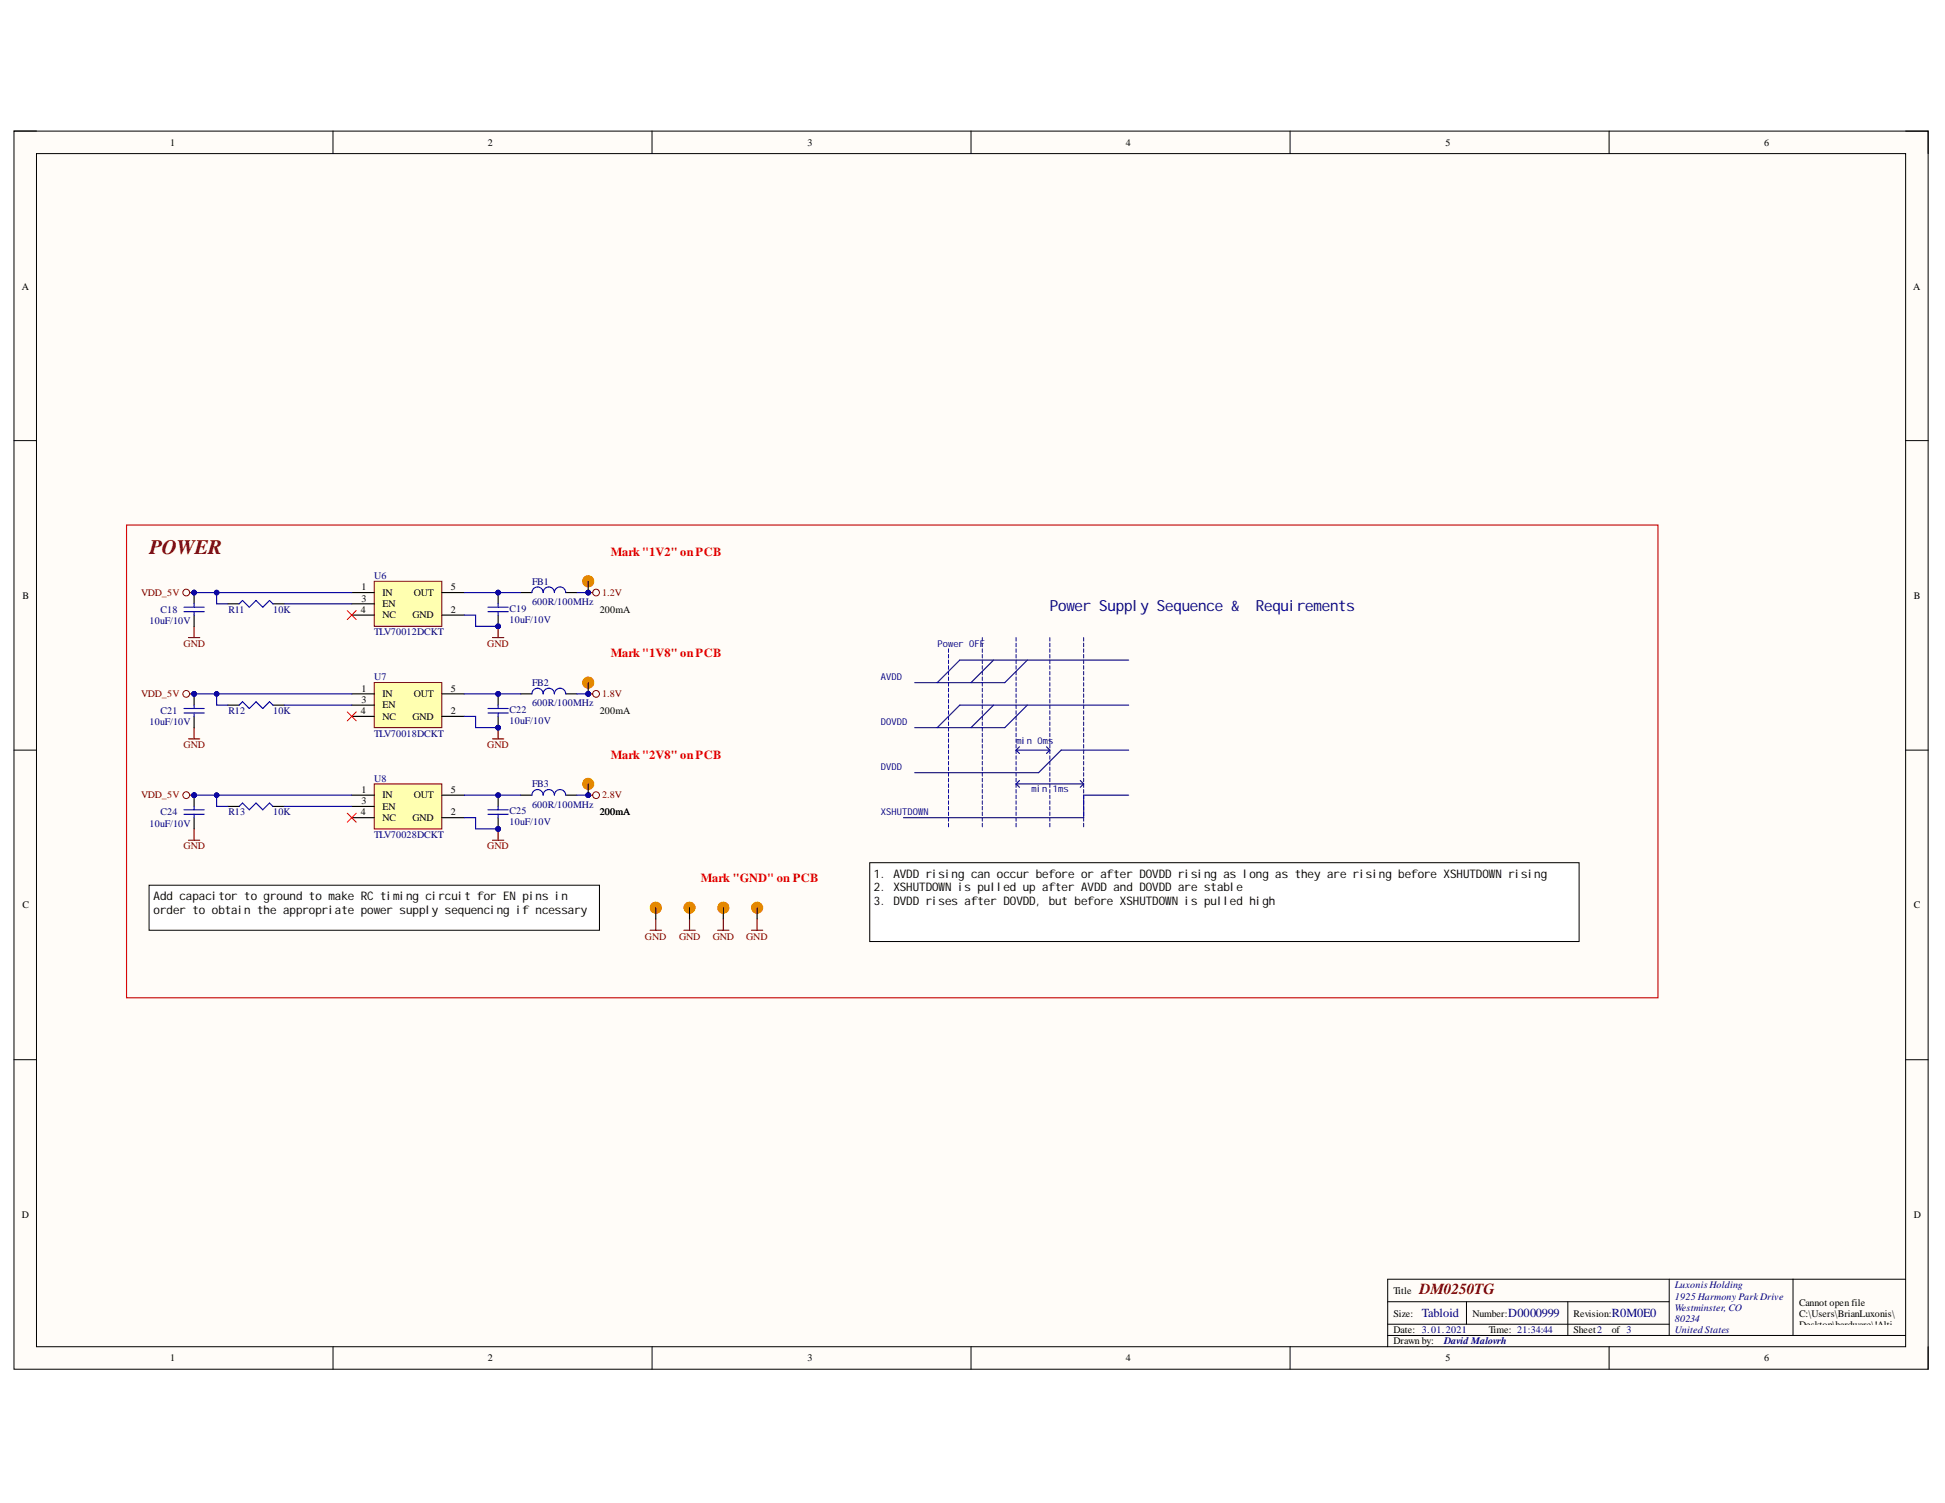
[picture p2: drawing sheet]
<svg xmlns="http://www.w3.org/2000/svg" width="279mm" height="216mm" viewBox="0 0 279 216" stroke-linecap="round" stroke-linejoin="round" font-family="sans-serif">
<path d="M2 18.8h275v177.9h-275z" fill-rule="evenodd" fill="#fffcf8"/>
<path d="M2 18.8h275v177.9h-275z" fill="none" stroke="#000" stroke-width=".14"/>
<path d="M5.2 22.1h268.5v171.4h-268.5z" fill-rule="evenodd" fill="#fffcf8"/>
<g fill="none" stroke="#000" stroke-width=".14">
<path d="M2 18.8h3.2M47.8 18.8v3.3M93.7 18.8v3.3M139.5 18.8v3.3M185.3 18.8v3.3M231.1 18.8v3.3M273.7 18.8h3.3v3.3M5.2 22.1h268.5v171.4h-268.5zM2 63.3h3.2M273.7 63.3h3.3M2 107.8h3.2M273.7 107.8h3.3"/>
<path d="M2 152.2h3.2M273.7 152.2h3.3M47.8 193.5v3.2M93.7 193.5v3.2M139.5 193.5v3.2M185.3 193.5v3.2M199.3 187h40.5M199.3 191.8h74.4M199.3 190.2h40.5M210.7 187v3.2M225.2 187v4.8M231.1 193.5v3.2"/>
<path d="M239.8 183.8v8M257.6 183.8v8M273.7 183.8h-74.4v9.7M277 193.5v3.2"/>
</g>
<path d="M27.1 106.1h1.6M27.9 104.5v1.6" fill="none" stroke="#800000" stroke-width=".16"/>
<circle cx="71.6" cy="99.7" r=".32" fill="#000080"/>
<circle cx="71.6" cy="99.7" r=".32" fill="none" stroke="#000080" stroke-width=".14"/>
<circle cx="71.6" cy="104.5" r=".32" fill="#000080"/>
<circle cx="71.6" cy="104.5" r=".32" fill="none" stroke="#000080" stroke-width=".14"/>
<path d="M71.6 99.7v1.6" fill="none" stroke="#000" stroke-width=".16"/>
<circle cx="71.6" cy="99.7" r=".32" fill="#000080"/>
<circle cx="71.6" cy="99.7" r=".32" fill="none" stroke="#000080" stroke-width=".14"/>
<path d="M71.6 102.9v1.6" fill="none" stroke="#000" stroke-width=".16"/>
<circle cx="71.6" cy="104.5" r=".32" fill="#000080"/>
<circle cx="71.6" cy="104.5" r=".32" fill="none" stroke="#000080" stroke-width=".14"/>
<path d="M70.1 102.4h2.9M70.1 101.8h2.9M71.6 101.3v.5M71.6 102.4v.5" fill="none" stroke="#00f" stroke-width=".16"/>
<path d="M70.7 106.1h1.7M71.6 104.5v1.6" fill="none" stroke="#800000" stroke-width=".16"/>
<circle cx="71.6" cy="104.5" r=".32" fill="#000080"/>
<circle cx="71.6" cy="104.5" r=".32" fill="none" stroke="#000080" stroke-width=".14"/>
<circle cx="27.9" cy="99.7" r=".32" fill="#000080"/>
<circle cx="27.9" cy="99.7" r=".32" fill="none" stroke="#000080" stroke-width=".14"/>
<path d="M27.9 99.7v1.6" fill="none" stroke="#000" stroke-width=".16"/>
<circle cx="27.9" cy="99.7" r=".32" fill="#000080"/>
<circle cx="27.9" cy="99.7" r=".32" fill="none" stroke="#000080" stroke-width=".14"/>
<path d="M27.9 102.9v1.6" fill="none" stroke="#000" stroke-width=".16"/>
<path d="M26.4 102.4h2.9M26.4 101.8h2.9M27.9 101.3v.5M27.9 102.4v.5" fill="none" stroke="#00f" stroke-width=".16"/>
<path d="M53.8 98.1h9.7v6.4h-9.7z" fill-rule="evenodd" fill="#ffffb0"/>
<g fill="none" stroke="#800000" stroke-width=".14">
<path d="M53.8 98.1h9.7v6.4h-9.7z"/>
<circle cx="85.6" cy="99.7" r=".49"/>
</g>
<path d="M50.5 99.7h3.3M63.5 99.7h3.2M50.5 102.9h3.3M50.5 101.3h3.3M63.5 102.9h3.2" fill="none" stroke="#000" stroke-width=".16"/>
<path d="M49.9 102.3l1.3 1.3M51.2 102.3l-1.3 1.3" fill="none" stroke="#f00" stroke-width=".14"/>
<path d="M84.5 99.7h.6" fill="none" stroke="#800000" stroke-width=".16"/>
<circle cx="84.5" cy="99.7" r=".32" fill="#000080"/>
<circle cx="84.5" cy="99.7" r=".32" fill="none" stroke="#000080" stroke-width=".14"/>
<circle cx="26.8" cy="99.7" r=".49" fill="none" stroke="#800000" stroke-width=".14"/>
<path d="M27.2 99.7h.7" fill="none" stroke="#800000" stroke-width=".16"/>
<circle cx="27.9" cy="99.7" r=".32" fill="#000080"/>
<circle cx="27.9" cy="99.7" r=".32" fill="none" stroke="#000080" stroke-width=".14"/>
<path d="M53.8 83.5h9.7v6.5h-9.7z" fill-rule="evenodd" fill="#ffffb0"/>
<path d="M53.8 83.5h9.7v6.5h-9.7z" fill="none" stroke="#800000" stroke-width=".14"/>
<path d="M50.5 85.1h3.3M50.5 88.4h3.3M50.5 86.7h3.3M63.5 85.1h3.2M63.5 88.4h3.2" fill="none" stroke="#000" stroke-width=".16"/>
<path d="M27.1 91.6h1.6M27.9 90v1.6" fill="none" stroke="#800000" stroke-width=".16"/>
<circle cx="71.6" cy="85.1" r=".32" fill="#000080"/>
<circle cx="71.6" cy="85.1" r=".32" fill="none" stroke="#000080" stroke-width=".14"/>
<circle cx="71.6" cy="90" r=".32" fill="#000080"/>
<circle cx="71.6" cy="90" r=".32" fill="none" stroke="#000080" stroke-width=".14"/>
<path d="M71.6 85.1v1.6" fill="none" stroke="#000" stroke-width=".16"/>
<circle cx="71.6" cy="85.1" r=".32" fill="#000080"/>
<circle cx="71.6" cy="85.1" r=".32" fill="none" stroke="#000080" stroke-width=".14"/>
<path d="M71.6 88.4v1.6" fill="none" stroke="#000" stroke-width=".16"/>
<circle cx="71.6" cy="90" r=".32" fill="#000080"/>
<circle cx="71.6" cy="90" r=".32" fill="none" stroke="#000080" stroke-width=".14"/>
<path d="M70.1 87.9h2.9M70.1 87.2h2.9M71.6 86.7v.5M71.6 87.9v.5" fill="none" stroke="#00f" stroke-width=".16"/>
<path d="M70.7 91.6h1.7M71.6 90v1.6" fill="none" stroke="#800000" stroke-width=".16"/>
<circle cx="71.6" cy="90" r=".32" fill="#000080"/>
<circle cx="71.6" cy="90" r=".32" fill="none" stroke="#000080" stroke-width=".14"/>
<circle cx="27.9" cy="85.1" r=".32" fill="#000080"/>
<circle cx="27.9" cy="85.1" r=".32" fill="none" stroke="#000080" stroke-width=".14"/>
<path d="M27.9 85.1v1.6" fill="none" stroke="#000" stroke-width=".16"/>
<circle cx="27.9" cy="85.1" r=".32" fill="#000080"/>
<circle cx="27.9" cy="85.1" r=".32" fill="none" stroke="#000080" stroke-width=".14"/>
<path d="M27.9 88.4v1.6" fill="none" stroke="#000" stroke-width=".16"/>
<path d="M26.4 87.9h2.9M26.4 87.2h2.9M27.9 86.7v.5M27.9 87.9v.5" fill="none" stroke="#00f" stroke-width=".16"/>
<path d="M49.9 87.7l1.3 1.3M51.2 87.7l-1.3 1.3" fill="none" stroke="#f00" stroke-width=".14"/>
<circle cx="26.7" cy="85.1" r=".48" fill="none" stroke="#800000" stroke-width=".14"/>
<path d="M27.2 85.1h.7" fill="none" stroke="#800000" stroke-width=".16"/>
<circle cx="27.9" cy="85.1" r=".32" fill="#000080"/>
<circle cx="27.9" cy="85.1" r=".32" fill="none" stroke="#000080" stroke-width=".14"/>
<path d="M53.8 112.6h9.7v6.5h-9.7z" fill-rule="evenodd" fill="#ffffb0"/>
<path d="M53.8 112.6h9.7v6.5h-9.7z" fill="none" stroke="#800000" stroke-width=".14"/>
<path d="M50.5 114.2h3.3M50.5 117.5h3.3M50.5 115.8h3.3M63.5 114.2h3.2M63.5 117.5h3.2" fill="none" stroke="#000" stroke-width=".16"/>
<path d="M27.9 119.1v1.6M27.1 120.7h1.6" fill="none" stroke="#800000" stroke-width=".16"/>
<circle cx="71.6" cy="114.2" r=".32" fill="#000080"/>
<circle cx="71.6" cy="114.2" r=".32" fill="none" stroke="#000080" stroke-width=".14"/>
<circle cx="71.6" cy="119.1" r=".32" fill="#000080"/>
<circle cx="71.6" cy="119.1" r=".32" fill="none" stroke="#000080" stroke-width=".14"/>
<path d="M71.6 114.2v1.6" fill="none" stroke="#000" stroke-width=".16"/>
<circle cx="71.6" cy="114.2" r=".32" fill="#000080"/>
<circle cx="71.6" cy="114.2" r=".32" fill="none" stroke="#000080" stroke-width=".14"/>
<path d="M71.6 117.5v1.6" fill="none" stroke="#000" stroke-width=".16"/>
<circle cx="71.6" cy="119.1" r=".32" fill="#000080"/>
<circle cx="71.6" cy="119.1" r=".32" fill="none" stroke="#000080" stroke-width=".14"/>
<path d="M70.1 117h2.9M70.1 116.3h2.9M71.6 115.8v.5M71.6 117v.5" fill="none" stroke="#00f" stroke-width=".16"/>
<path d="M71.6 119.1v1.6M70.7 120.7h1.7" fill="none" stroke="#800000" stroke-width=".16"/>
<circle cx="71.6" cy="119.1" r=".32" fill="#000080"/>
<circle cx="71.6" cy="119.1" r=".32" fill="none" stroke="#000080" stroke-width=".14"/>
<circle cx="27.9" cy="114.2" r=".32" fill="#000080"/>
<circle cx="27.9" cy="114.2" r=".32" fill="none" stroke="#000080" stroke-width=".14"/>
<path d="M27.9 114.2v1.6" fill="none" stroke="#000" stroke-width=".16"/>
<circle cx="27.9" cy="114.2" r=".32" fill="#000080"/>
<circle cx="27.9" cy="114.2" r=".32" fill="none" stroke="#000080" stroke-width=".14"/>
<path d="M27.9 117.5v1.6" fill="none" stroke="#000" stroke-width=".16"/>
<path d="M26.4 117h2.9M26.4 116.3h2.9M27.9 115.8v.5M27.9 117v.5" fill="none" stroke="#00f" stroke-width=".16"/>
<path d="M49.9 116.8l1.3 1.3M51.2 116.8l-1.3 1.3" fill="none" stroke="#f00" stroke-width=".14"/>
<circle cx="26.8" cy="114.2" r=".49" fill="none" stroke="#800000" stroke-width=".14"/>
<path d="M27.2 114.2h.7" fill="none" stroke="#800000" stroke-width=".16"/>
<circle cx="27.9" cy="114.2" r=".32" fill="#000080"/>
<circle cx="27.9" cy="114.2" r=".32" fill="none" stroke="#000080" stroke-width=".14"/>
<circle cx="85.6" cy="85.1" r=".48" fill="none" stroke="#800000" stroke-width=".14"/>
<path d="M84.5 85.1h.6" fill="none" stroke="#800000" stroke-width=".16"/>
<circle cx="84.5" cy="85.1" r=".32" fill="#000080"/>
<circle cx="84.5" cy="85.1" r=".32" fill="none" stroke="#000080" stroke-width=".14"/>
<circle cx="85.6" cy="114.2" r=".49" fill="none" stroke="#800000" stroke-width=".14"/>
<path d="M84.5 114.2h.6" fill="none" stroke="#800000" stroke-width=".16"/>
<circle cx="84.5" cy="114.2" r=".32" fill="#000080"/>
<circle cx="84.5" cy="114.2" r=".32" fill="none" stroke="#000080" stroke-width=".14"/>
<path d="M74.8 85.1h1.6M74.8 99.7h1.6M81.3 85.1h1.6M81.3 99.7h1.6M74.8 114.2h1.6M81.3 114.2h1.6" fill="none" stroke="#000" stroke-width=".16"/>
<path d="M76.4 85.1a.81 .81 0 0 1 .8-.8 .81 .81 0 0 1 .8 .8 .81 .81 0 0 1 .8-.8 .81 .81 0 0 1 .8 .8 .81 .81 0 0 1 .9-.8 .81 .81 0 0 1 .8 .8M76.4 99.7a.81 .81 0 0 1 .8-.8 .81 .81 0 0 1 .8 .8 .81 .81 0 0 1 .8-.8 .81 .81 0 0 1 .8 .8 .81 .81 0 0 1 .9-.8 .81 .81 0 0 1 .8 .8M76.4 114.2a.81 .81 0 0 1 .8-.8 .81 .81 0 0 1 .8 .8 .81 .81 0 0 1 .8-.8 .81 .81 0 0 1 .8 .8 .81 .81 0 0 1 .9-.8 .81 .81 0 0 1 .8 .8" fill="none" stroke="#00f" stroke-width=".16"/>
<path d="M18.2 75.4h220v67.9h-220z" fill="none" stroke="#bf0000" stroke-width=".16"/>
<path d="M142.7 94.8l-3.2 3.3M147.6 94.8l-3.3 3.3h-12.9M162.1 94.8h-24.2l-3.3 3.3M142.7 101.3l-3.2 3.2M147.6 101.3l-3.3 3.2h-12.9M152.4 107.8l-3.2 3.2h-8.1M162.1 101.3h-24.2l-3.3 3.2" fill="none" stroke="#11037f" stroke-width=".16"/>
<g fill="none" stroke="#11037f" stroke-width=".14">
<path d="M136.3 93.2v.5M136.3 94v.5M136.3 94.8v.5M136.3 95.6v.5M136.3 96.4v.5M136.3 97.2v.6M136.3 98.1v.5M136.3 98.9v.5M136.3 99.7v.5M141.1 91.6v.5M141.1 92.4v.5M141.1 93.2v.5"/>
<path d="M141.1 94v.5M141.1 94.8v.5M141.1 95.6v.5M141.1 96.4v.5M141.1 97.2v.6M141.1 98.1v.5M141.1 98.9v.5M141.1 99.7v.5M146 91.6v.5M146 92.4v.5M146 93.2v.5M146 94v.5"/>
<path d="M146 94.8v.5M146 95.6v.5M146 96.4v.5M146 97.2v.6M146 98.1v.5M146 98.9v.5M146 99.7v.5M136.3 100.5v.5M136.3 101.3v.5M136.3 102.1v.5M136.3 102.9v.5M136.3 103.7v.5"/>
<path d="M136.3 104.5v.5M136.3 105.3v.5M136.3 106.1v.5M136.3 106.9v.6M136.3 107.8v.5M136.3 108.6v.5M136.3 109.4v.5M136.3 110.2v.5M136.3 111v.5M136.3 111.8v.5M136.3 112.6v.5M136.3 113.4v.5"/>
<path d="M136.3 114.2v.5M136.3 115v.5M136.3 115.8v.5M136.3 116.6v.6M136.3 117.5v.5M136.3 118.3v.5M141.1 100.5v.5M141.1 101.3v.5M141.1 102.1v.5M141.1 102.9v.5M141.1 103.7v.5M141.1 104.5v.5"/>
<path d="M141.1 105.3v.5M141.1 106.1v.5M141.1 106.9v.6M141.1 107.8v.5M141.1 108.6v.5M141.1 109.4v.5M141.1 110.2v.5M141.1 111v.5M141.1 111.8v.5M141.1 112.6v.5M141.1 113.4v.5M141.1 114.2v.5"/>
<path d="M141.1 115v.5M141.1 115.8v.5M141.1 116.6v.6M141.1 117.5v.5M141.1 118.3v.5M146 100.5v.5M146 101.3v.5M146 102.1v.5M146 102.9v.5M146 103.7v.5M146 104.5v.5M146 105.3v.5"/>
<path d="M146 106.1v.5M146 106.9v.6M146 107.8v.5M146 108.6v.5M146 109.4v.5M146 110.2v.5M146 111v.5M146 111.8v.5M146 112.6v.5M146 113.4v.5M146 114.2v.5M146 115v.5"/>
<path d="M146 115.8v.5M146 116.6v.6M146 117.5v.5M146 118.3v.5"/>
</g>
<path d="M124.9 123.9h101.9v11.3h-101.9z" fill-rule="evenodd" fill="#fff"/>
<path d="M124.9 123.9h101.9v11.3h-101.9z" fill="none" stroke="#000" stroke-width=".14"/>
<g fill="none" stroke="#11037f" stroke-width=".16">
<path d="M131.4 111h9.7M146 107.8h4.8M146 107.8l.4 .4M146 112.6l.4 .5M146 112.6h9.7M146.4 107.3l-.4 .5M146.4 112.1l-.4 .5M150.3 107.3l.5 .5M150.8 107.8l-.5 .4M152.4 107.8h9.7M155.2 112.1l.5 .5M155.7 112.6l-.5 .5"/>
<path d="M162.1 114.2h-6.4v3.3h-25.9"/>
</g>
<g fill="none" stroke="#11037f" stroke-width=".14">
<path d="M150.8 91.6v.5M150.8 92.4v.5M150.8 93.2v.5M150.8 94v.5M150.8 94.8v.5M150.8 95.6v.5M150.8 96.4v.5M150.8 97.2v.6M150.8 98.1v.5M150.8 98.9v.5M150.8 99.7v.5M155.7 91.6v.5"/>
<path d="M155.7 92.4v.5M155.7 93.2v.5M155.7 94v.5M155.7 94.8v.5M155.7 95.6v.5M155.7 96.4v.5M155.7 97.2v.6M155.7 98.1v.5M155.7 98.9v.5M155.7 99.7v.5M150.8 100.5v.5M150.8 101.3v.5"/>
<path d="M150.8 102.1v.5M150.8 102.9v.5M150.8 103.7v.5M150.8 104.5v.5M150.8 105.3v.5M150.8 106.1v.5M150.8 106.9v.6M150.8 107.8v.5M150.8 108.6v.5M150.8 109.4v.5M150.8 110.2v.5M150.8 111v.5"/>
<path d="M150.8 111.8v.5M150.8 112.6v.5M150.8 113.4v.5M150.8 114.2v.5M150.8 115v.5M150.8 115.8v.5M150.8 116.6v.6M150.8 117.5v.5M150.8 118.3v.5M155.7 100.5v.5M155.7 101.3v.5M155.7 102.1v.5"/>
<path d="M155.7 102.9v.5M155.7 103.7v.5M155.7 104.5v.5M155.7 105.3v.5M155.7 106.1v.5M155.7 106.9v.6M155.7 107.8v.5M155.7 108.6v.5M155.7 109.4v.5M155.7 110.2v.5M155.7 111v.5M155.7 111.8v.5"/>
<path d="M155.7 112.6v.5M155.7 113.4v.5M155.7 114.2v.5M155.7 115v.5M155.7 115.8v.5M155.7 116.6v.6M155.7 117.5v.5M155.7 118.3v.5"/>
</g>
<path d="M32.7 86.7h1.7M39.2 86.7h1.6M32.7 101.3h1.7M32.7 115.8h1.7M39.2 101.3h1.6M39.2 115.8h1.6" fill="none" stroke="#000" stroke-width=".16"/>
<path d="M34.4 86.7l.4-.4 1 .9 1-.9 1 .9 .9-.9 .5 .4M34.4 101.3l.4-.5 1 1 1-1 1 1 .9-1 .5 .5M34.4 115.8l.4-.4 1 .9 1-.9 1 .9 .9-.9 .5 .4" fill="none" stroke="#00f" stroke-width=".16"/>
<path d="M21.4 127.2h64.7v6.4h-64.7z" fill-rule="evenodd" fill="#fff"/>
<path d="M21.4 127.2h64.7v6.4h-64.7z" fill="none" stroke="#000" stroke-width=".14"/>
<path d="M93.4 133.6h1.6M94.2 132v1.6" fill="none" stroke="#800000" stroke-width=".16"/>
<path d="M66.7 102.9h1.6v1.6h3.3" fill="none" stroke="#0000bf" stroke-width=".16"/>
<circle cx="71.6" cy="104.5" r=".32" fill="#000080"/>
<circle cx="71.6" cy="104.5" r=".32" fill="none" stroke="#000080" stroke-width=".14"/>
<path d="M66.7 88.4h1.6v1.6h3.3" fill="none" stroke="#0000bf" stroke-width=".16"/>
<circle cx="71.6" cy="90" r=".32" fill="#000080"/>
<circle cx="71.6" cy="90" r=".32" fill="none" stroke="#000080" stroke-width=".14"/>
<path d="M66.7 117.5h1.6v1.6h3.3" fill="none" stroke="#0000bf" stroke-width=".16"/>
<circle cx="71.6" cy="119.1" r=".32" fill="#000080"/>
<circle cx="71.6" cy="119.1" r=".32" fill="none" stroke="#000080" stroke-width=".14"/>
<path d="M66.7 85.1h8.1" fill="none" stroke="#0000bf" stroke-width=".16"/>
<circle cx="71.6" cy="85.1" r=".32" fill="#000080"/>
<circle cx="71.6" cy="85.1" r=".32" fill="none" stroke="#000080" stroke-width=".14"/>
<path d="M82.9 85.1h1.6" fill="none" stroke="#0000bf" stroke-width=".16"/>
<circle cx="84.5" cy="85.1" r=".32" fill="#000080"/>
<circle cx="84.5" cy="85.1" r=".32" fill="none" stroke="#000080" stroke-width=".14"/>
<path d="M66.7 99.7h8.1" fill="none" stroke="#0000bf" stroke-width=".16"/>
<circle cx="71.6" cy="99.7" r=".32" fill="#000080"/>
<circle cx="71.6" cy="99.7" r=".32" fill="none" stroke="#000080" stroke-width=".14"/>
<path d="M82.9 99.7h1.6" fill="none" stroke="#0000bf" stroke-width=".16"/>
<circle cx="84.5" cy="99.7" r=".32" fill="#000080"/>
<circle cx="84.5" cy="99.7" r=".32" fill="none" stroke="#000080" stroke-width=".14"/>
<path d="M66.7 114.2h8.1" fill="none" stroke="#0000bf" stroke-width=".16"/>
<circle cx="71.6" cy="114.2" r=".32" fill="#000080"/>
<circle cx="71.6" cy="114.2" r=".32" fill="none" stroke="#000080" stroke-width=".14"/>
<path d="M82.9 114.2h1.6" fill="none" stroke="#0000bf" stroke-width=".16"/>
<circle cx="84.5" cy="114.2" r=".32" fill="#000080"/>
<circle cx="84.5" cy="114.2" r=".32" fill="none" stroke="#000080" stroke-width=".14"/>
<path d="M27.9 114.2h22.6" fill="none" stroke="#0000bf" stroke-width=".16"/>
<circle cx="31.1" cy="114.2" r=".32" fill="#000080"/>
<circle cx="31.1" cy="114.2" r=".32" fill="none" stroke="#000080" stroke-width=".14"/>
<circle cx="27.9" cy="114.2" r=".32" fill="#000080"/>
<circle cx="27.9" cy="114.2" r=".32" fill="none" stroke="#000080" stroke-width=".14"/>
<path d="M27.9 99.7h22.6" fill="none" stroke="#0000bf" stroke-width=".16"/>
<circle cx="31.1" cy="99.7" r=".32" fill="#000080"/>
<circle cx="31.1" cy="99.7" r=".32" fill="none" stroke="#000080" stroke-width=".14"/>
<circle cx="27.9" cy="99.7" r=".32" fill="#000080"/>
<circle cx="27.9" cy="99.7" r=".32" fill="none" stroke="#000080" stroke-width=".14"/>
<path d="M27.9 85.1h22.6" fill="none" stroke="#0000bf" stroke-width=".16"/>
<circle cx="31.1" cy="85.1" r=".32" fill="#000080"/>
<circle cx="31.1" cy="85.1" r=".32" fill="none" stroke="#000080" stroke-width=".14"/>
<circle cx="27.9" cy="85.1" r=".32" fill="#000080"/>
<circle cx="27.9" cy="85.1" r=".32" fill="none" stroke="#000080" stroke-width=".14"/>
<path d="M31.1 85.1v1.6h1.6M40.8 86.7h9.7" fill="none" stroke="#000080" stroke-width=".16"/>
<circle cx="31.1" cy="85.1" r=".32" fill="#000080"/>
<circle cx="31.1" cy="85.1" r=".32" fill="none" stroke="#000080" stroke-width=".14"/>
<path d="M31.1 99.7v1.6h1.6" fill="none" stroke="#000080" stroke-width=".16"/>
<circle cx="31.1" cy="99.7" r=".32" fill="#000080"/>
<circle cx="31.1" cy="99.7" r=".32" fill="none" stroke="#000080" stroke-width=".14"/>
<path d="M31.1 114.2v1.6h1.6M40.8 101.3h9.7" fill="none" stroke="#000080" stroke-width=".16"/>
<circle cx="31.1" cy="114.2" r=".32" fill="#000080"/>
<circle cx="31.1" cy="114.2" r=".32" fill="none" stroke="#000080" stroke-width=".14"/>
<path d="M40.8 115.8h9.7" fill="none" stroke="#000080" stroke-width=".16"/>
<circle cx="84.5" cy="85.1" r=".32" fill="#000080"/>
<circle cx="84.5" cy="85.1" r=".32" fill="none" stroke="#000080" stroke-width=".14"/>
<circle cx="84.5" cy="83.5" r=".81" fill="#f90"/>
<circle cx="84.5" cy="83.5" r=".81" fill="none" stroke="#f90" stroke-width=".14"/>
<path d="M84.5 83.5v1.6" fill="none" stroke="#000" stroke-width=".16"/>
<circle cx="84.5" cy="85.1" r=".32" fill="#000080"/>
<circle cx="84.5" cy="85.1" r=".32" fill="none" stroke="#000080" stroke-width=".14"/>
<circle cx="84.5" cy="99.7" r=".32" fill="#000080"/>
<circle cx="84.5" cy="99.7" r=".32" fill="none" stroke="#000080" stroke-width=".14"/>
<circle cx="84.5" cy="98.1" r=".81" fill="#f90"/>
<circle cx="84.5" cy="98.1" r=".81" fill="none" stroke="#f90" stroke-width=".14"/>
<path d="M84.5 98.1v1.6" fill="none" stroke="#000" stroke-width=".16"/>
<circle cx="84.5" cy="99.7" r=".32" fill="#000080"/>
<circle cx="84.5" cy="99.7" r=".32" fill="none" stroke="#000080" stroke-width=".14"/>
<circle cx="84.5" cy="114.2" r=".32" fill="#000080"/>
<circle cx="84.5" cy="114.2" r=".32" fill="none" stroke="#000080" stroke-width=".14"/>
<circle cx="84.5" cy="112.6" r=".81" fill="#f90"/>
<circle cx="84.5" cy="112.6" r=".81" fill="none" stroke="#f90" stroke-width=".14"/>
<path d="M84.5 112.6v1.6" fill="none" stroke="#000" stroke-width=".16"/>
<circle cx="84.5" cy="114.2" r=".32" fill="#000080"/>
<circle cx="84.5" cy="114.2" r=".32" fill="none" stroke="#000080" stroke-width=".14"/>
<circle cx="94.2" cy="130.4" r=".81" fill="#f90"/>
<circle cx="94.2" cy="130.4" r=".81" fill="none" stroke="#f90" stroke-width=".14"/>
<path d="M94.2 130.4v1.6" fill="none" stroke="#000" stroke-width=".16"/>
<path d="M98.2 133.6h1.7M99.1 132v1.6" fill="none" stroke="#800000" stroke-width=".16"/>
<circle cx="99.1" cy="130.4" r=".81" fill="#f90"/>
<circle cx="99.1" cy="130.4" r=".81" fill="none" stroke="#f90" stroke-width=".14"/>
<path d="M99.1 130.4v1.6" fill="none" stroke="#000" stroke-width=".16"/>
<path d="M103.1 133.6h1.6M103.9 132v1.6" fill="none" stroke="#800000" stroke-width=".16"/>
<circle cx="103.9" cy="130.4" r=".81" fill="#f90"/>
<circle cx="103.9" cy="130.4" r=".81" fill="none" stroke="#f90" stroke-width=".14"/>
<path d="M103.9 130.4v1.6" fill="none" stroke="#000" stroke-width=".16"/>
<path d="M107.9 133.6h1.7M108.8 132v1.6" fill="none" stroke="#800000" stroke-width=".16"/>
<circle cx="108.8" cy="130.4" r=".81" fill="#f90"/>
<circle cx="108.8" cy="130.4" r=".81" fill="none" stroke="#f90" stroke-width=".14"/>
<path d="M108.8 130.4v1.6" fill="none" stroke="#000" stroke-width=".16"/>
<text font-size="3" fill="#800000" x="21.5" y="79.6">POWER</text>
<g font-size="2.2" fill="#000080">
<text x="150.8" y="87.8">Power Supply Sequence &amp;</text>
<text x="180.4" y="87.8">Requirements</text>
</g>
<text font-size="2.2" fill="#800000" x="203.9" y="185.8">DM0250TG</text>
<g font-size="1.8" fill="#f00">
<text x="87.8" y="79.9">Mark&quot;1V2&quot; onPCB</text>
<text x="87.8" y="94.4">Mark&quot;1V8&quot; onPCB</text>
<text x="87.8" y="109">Mark&quot;2V8&quot; onPCB</text>
<text x="100.7" y="126.8">Mark &quot;GND&quot; on PCB</text>
</g>
<g font-size="1.8" fill="#000080">
<text x="204.2" y="189.2">Tabloid</text>
<text x="216.7" y="189.2">D0000999</text>
<text x="231.5" y="189.2">R0M0E0</text>
</g>
<g font-size="1.7">
<text x="22.1" y="129.3">Add capacitor to ground to make RC timing circuit for EN pins in</text>
<text x="22.1" y="131.2">order to obtain the appropriate power supply sequencing if ncessary</text>
<text x="125.5" y="126.1">1. AVDD rising can occur before or after DOVDD rising as long as they are rising before XSHUTDOWN rising</text>
<text x="125.5" y="128">2. XSHUTDOWN is pulled up after AVDD and DOVDD are stable</text>
<text x="125.5" y="130">3. DVDD rises after DOVDD, but before XSHUTDOWN is pulled high</text>
</g>
<g font-size="1.4">
<text x="24.4" y="21">1</text>
<text x="70.1" y="21">2</text>
<text x="116" y="21">3</text>
<text x="161.7" y="21">4</text>
<text x="207.6" y="21">5</text>
<text x="253.4" y="21">6</text>
<text x="3.1" y="41.6">A</text>
<text x="274.8" y="41.6">A</text>
<text x="3.2" y="86">B</text>
<text x="51.8" y="88.1">4</text>
<text x="51.9" y="84.8">1</text>
<text x="51.9" y="86.5">3</text>
<text x="54.9" y="85.6">IN</text>
<text x="54.9" y="87.2">EN</text>
<text x="54.9" y="88.8">NC</text>
<text x="59.3" y="88.8">GND</text>
<text x="59.4" y="85.6">OUT</text>
<text x="64.8" y="88.1">2</text>
<text x="64.8" y="84.8">5</text>
<text x="86.1" y="88.1">200mA</text>
<text x="274.9" y="86">B</text>
<text x="51.9" y="99.4">1</text>
<text x="51.9" y="101">3</text>
<text x="54.9" y="100.1">IN</text>
<text x="54.9" y="101.8">EN</text>
<text x="59.4" y="100.1">OUT</text>
<text x="64.8" y="99.4">5</text>
<text x="51.8" y="102.6">4</text>
<text x="54.9" y="103.4">NC</text>
<text x="59.3" y="103.4">GND</text>
<text x="64.8" y="102.6">2</text>
<text x="86.1" y="102.6">200mA</text>
<text x="51.9" y="113.9">1</text>
<text x="64.8" y="113.9">5</text>
<text x="51.8" y="117.1">4</text>
<text x="51.9" y="115.5">3</text>
<text x="54.9" y="114.7">IN</text>
<text x="54.9" y="116.4">EN</text>
<text x="54.9" y="118">NC</text>
<text x="59.3" y="118">GND</text>
<text x="59.4" y="114.7">OUT</text>
<text x="64.8" y="117.1">2</text>
<text x="86.1" y="117.1">200mA</text>
<text x="3.2" y="130.5">C</text>
<text x="274.9" y="130.5">C</text>
<text x="3.1" y="174.9">D</text>
<text x="274.9" y="174.9">D</text>
<text x="200.2" y="185.8">Title</text>
<text x="200.2" y="189.1">Size:</text>
<text x="200.2" y="191.5">Date: 3.01.2021</text>
<text x="211.5" y="189.1">Number:</text>
<text x="213.9" y="191.5">Time: 21:34:44</text>
<text x="226.1" y="189.1">Revision:</text>
<text x="226.1" y="191.5">Sheet2</text>
<text x="231.5" y="191.5">of 3</text>
<text x="258.4" y="187.6">Cannot open file</text>
<text x="258.4" y="189.2">C:\Users\BrianLuxonis\</text>
<text x="258.4" y="190.8">Desktop\hardware\!Alti</text>
<text x="24.4" y="195.6">1</text>
<text x="70.1" y="195.6">2</text>
<text x="116" y="195.6">3</text>
<text x="161.7" y="195.6">4</text>
<text x="200.2" y="193.1">Drawn by:</text>
<text x="207.6" y="195.6">5</text>
<text x="253.4" y="195.6">6</text>
<text x="258.4" y="192.4">um_Shared\Templates\L</text>
<text x="258.4" y="194">uxonis_Logo.png</text>
</g>
<g font-size="1.4" fill="#000080">
<text x="53.8" y="83.2">U6</text>
<text x="21.5" y="89.7">10uF/10V</text>
<text x="23.1" y="88.1">C18</text>
<text x="32.8" y="88.1">R11</text>
<text x="39.2" y="88.1">10K</text>
<text x="73.2" y="87.9">C19</text>
<text x="73.2" y="89.5">10uF/10V</text>
<text x="76.4" y="84">FB1</text>
<text x="76.4" y="86.9">600R/100MHz</text>
<text x="53.8" y="91.3">TLV70012DCKT</text>
<text x="134.7" y="92.9">Power OFF</text>
<text x="53.8" y="97.7">U7</text>
<text x="76.4" y="98.5">FB2</text>
<text x="76.4" y="101.4">600R/100MHz</text>
<text x="126.6" y="97.7">AVDD</text>
<text x="21.5" y="104.2">10uF/10V</text>
<text x="23.1" y="102.6">C21</text>
<text x="32.8" y="102.6">R12</text>
<text x="39.2" y="102.6">10K</text>
<text x="53.8" y="105.8">TLV70018DCKT</text>
<text x="73.2" y="102.4">C22</text>
<text x="73.2" y="104">10uF/10V</text>
<text x="126.6" y="104.2">DOVDD</text>
<text x="146" y="106.9">min 0ms</text>
<text x="53.8" y="112.3">U8</text>
<text x="76.4" y="113.1">FB3</text>
<text x="126.6" y="110.6">DVDD</text>
<text x="148.2" y="113.8">min 1ms</text>
<text x="21.5" y="118.7">10uF/10V</text>
<text x="23.1" y="117.1">C24</text>
<text x="32.8" y="117.1">R13</text>
<text x="39.2" y="117.1">10K</text>
<text x="73.2" y="117">C25</text>
<text x="73.2" y="118.6">10uF/10V</text>
<text x="76.4" y="116">600R/100MHz</text>
<text x="126.6" y="117.1">XSHUTDOWN</text>
<text x="53.8" y="120.3">TLV70028DCKT</text>
<text x="240.6" y="185.1">Luxonis Holding</text>
<text x="240.6" y="186.7">1925 Harmony Park Drive</text>
<text x="240.6" y="188.3">Westminster, CO</text>
<text x="240.6" y="189.9">80234</text>
<text x="240.6" y="191.5">United States</text>
<text x="207.5" y="193.1">David Malovrh</text>
</g>
<g font-size="1.4" fill="#800000">
<text x="20.3" y="85.6">VDD_5V</text>
<text x="86.5" y="85.6">1.2V</text>
<text x="26.4" y="92.9">GND</text>
<text x="70" y="92.9">GND</text>
<text x="20.3" y="100.1">VDD_5V</text>
<text x="86.5" y="100.1">1.8V</text>
<text x="26.4" y="107.4">GND</text>
<text x="70" y="107.4">GND</text>
<text x="20.3" y="114.7">VDD_5V</text>
<text x="86.5" y="114.7">2.8V</text>
<text x="26.4" y="122">GND</text>
<text x="70" y="122">GND</text>
<text x="92.7" y="135">GND</text>
<text x="97.6" y="135">GND</text>
<text x="102.4" y="135">GND</text>
<text x="107.2" y="135">GND</text>
</g>
</svg>
